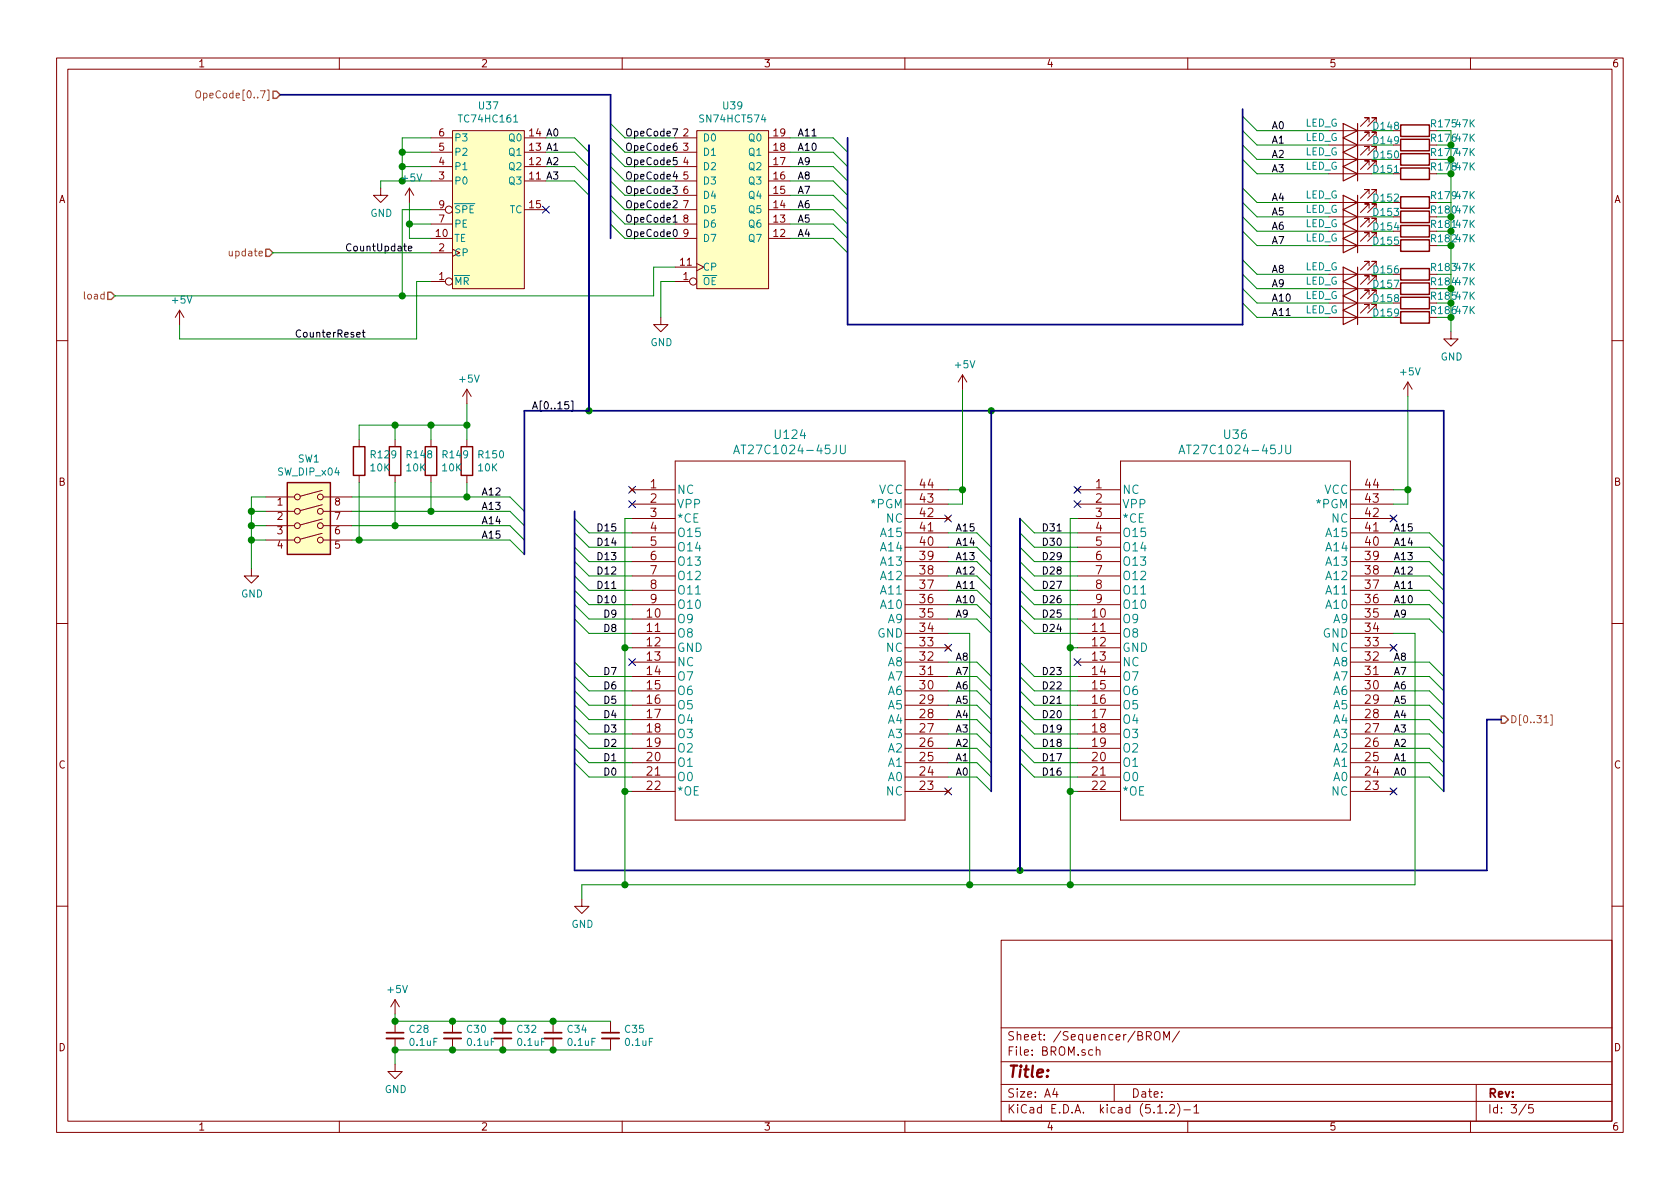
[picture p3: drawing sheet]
<svg xmlns="http://www.w3.org/2000/svg" width="297mm" height="210mm" viewBox="0 0 297 210" stroke-linecap="round" stroke-linejoin="round" font-family="sans-serif">
<g fill="none" stroke="#840000" stroke-width=".18">
<path d="M10 10.3h277v189.9h-277zM12 12.2h273v186.1h-273zM60 10.3v1.9M110 10.3v1.9M160 10.3v1.9M210 10.3v1.9M260 10.3v1.9M67.3 33.3v1.2h1.3l-1.3 1.3-1.3-1.3h1.3M72.4 33.3l-.8 1.2M72.4 33.3v2.5M72.4 33.3l.8 1.2M76.2 32h3.8"/>
<path d="M76.2 29.5h3.8M76.2 26.9h3.8M76.2 24.4h3.8M76.2 37.1h2.5M76.2 39.6h3.8M80 23.1h12.7v27.9h-12.7zM92.7 32h3.8M92.7 29.5h3.8M92.7 26.9h3.8M92.7 24.4h3.8M92.7 37.1h3.8M119.4 32h3.8"/>
<path d="M119.4 29.5h3.8M119.4 26.9h3.8M119.4 24.4h3.8M119.4 37.1h3.8M119.4 39.6h3.8M119.4 34.5h3.8M123.2 23.1h12.7v27.9h-12.7zM135.9 32h3.8M135.9 29.5h3.8M135.9 26.9h3.8M135.9 24.4h3.8M135.9 37.1h3.8"/>
<path d="M135.9 39.6h3.8M135.9 34.5h3.8M234.9 28.2h7.7M234.9 25.6h7.7M234.9 23.1h7.7M234.9 30.7h7.7M234.9 38.3h7.7M234.9 35.8h7.7M242.1 26.7v-.8h-.8h.8l-1.6 1.5M242.1 24.1v-.7h-.8h.8l-1.6 1.5M242.1 21.6v-.8h-.8h.8l-1.6 1.5M242.1 29.2v-.8h-.8h.8l-1.6 1.6"/>
<path d="M242.1 39.4v-.8h-.8h.8l-1.6 1.5M242.1 36.8v-.7h-.8h.8l-1.6 1.5M242.1 34.3v-.8h-.8h.8l-1.6 1.5M243.3 26.7v-.8h-.7h.7l-1.5 1.5M243.3 24.1v-.7h-.7h.7l-1.5 1.5M243.3 21.6v-.8h-.7h.7l-1.5 1.5M243.3 29.2v-.8h-.7h.7l-1.5 1.6M243.3 39.4v-.8h-.7h.7l-1.5 1.5M243.3 36.8v-.7h-.7h.7l-1.5 1.5M243.3 34.3v-.8h-.7h.7l-1.5 1.5M246.4 30.7h1.2M31.7 54.9l-.7 1.2"/>
<path d="M31.7 54.9v2.5M31.7 54.9l.8 1.2M76.2 49.8h2.5M76.2 42.2h3.8M76.2 44.7h3.8M116.8 56.1v1.3h1.3l-1.3 1.3-1.2-1.3h1.2M119.4 49.8h2.5M119.4 42.2h3.8M119.4 47.2h3.8M123.2 46.6l1.3 .6-1.3 .7M135.9 42.2h3.8M234.9 40.9h7.7"/>
<path d="M234.9 43.4h7.7M234.9 53.6h7.7M234.9 51h7.7M234.9 48.5h7.7M234.9 56.1h7.7M242.1 41.9v-.8h-.8h.8l-1.6 1.6M242.1 52.1v-.8h-.8h.8l-1.6 1.5M242.1 49.5v-.7h-.8h.8l-1.6 1.5M242.1 47v-.8h-.8h.8l-1.6 1.5M242.1 54.6v-.8h-.8h.8l-1.6 1.6M243.3 41.9v-.8h-.7h.7l-1.5 1.6M243.3 52.1v-.8h-.7h.7l-1.5 1.5"/>
<path d="M243.3 49.5v-.7h-.7h.7l-1.5 1.5M243.3 47v-.8h-.7h.7l-1.5 1.5M243.3 54.6v-.8h-.7h.7l-1.5 1.6M256.5 58.7v1.2h1.3l-1.3 1.3-1.2-1.3h1.2M10 60.2h2M63.5 77.7v1.3M69.8 77.7v1.3M76.2 77.7v1.3M82.5 68.8v2.6M82.5 77.7v1.3M82.5 68.8l-.7 1.3M82.5 68.8l.8 1.3"/>
<path d="M170.2 66.3l-.8 1.3M170.2 66.3v2.5M170.2 66.3l.7 1.3M248.9 67.6l-.7 1.2M248.9 67.6v2.5M248.9 67.6l.8 1.2M285 60.2h2M47 87.9h5.1M47 90.4h5.1M47 93h5.1M47 95.5h5.1M57 94.3l-3.9 1"/>
<path d="M57 91.8l-3.9 1M57 89.2l-3.9 1.1M57 86.7l-3.9 1.1M57.1 87.9h5.1M57.1 90.4h5.1M57.1 93h5.1M57.1 95.5h5.1M63.5 84.1v1.2M69.8 84.1v1.2M76.2 84.1v1.2M82.5 84.1v1.2M111.4 86.2l.7 .8"/>
<path d="M111.8 86.6h7.6M111.8 89.1h7.6M111.8 91.7h7.6M111.8 99.3h7.6M111.8 94.2h7.6M111.8 96.8h7.6M112.1 86.2l-.7 .8M119.4 81.5h40.6v63.5h-40.6zM160 86.6h7.6M160 89.1h7.6M160 91.7h7.6M160 99.3h7.6"/>
<path d="M160 94.2h7.6M160 96.8h7.6M167.3 91.3l.7 .8M168 91.3l-.7 .8M190.1 86.2l.8 .8M190.5 86.6h7.6M190.5 89.1h7.6M190.5 91.7h7.6M190.5 99.3h7.6M190.5 94.2h7.6M190.5 96.8h7.6M190.9 86.2l-.8 .8"/>
<path d="M198.1 81.5h40.7v63.5h-40.7zM238.8 86.6h7.6M238.8 89.1h7.6M238.8 91.7h7.6M238.8 99.3h7.6M238.8 94.2h7.6M238.8 96.8h7.6M246 91.3l.8 .8M246.8 91.3l-.8 .8M10 110.3h2M44.4 100.6v1.2h1.3l-1.3 1.3-1.2-1.3h1.2M111.8 109.5h7.6"/>
<path d="M111.8 112h7.6M111.8 114.5h7.6M111.8 117.1h7.6M111.8 119.6h7.6M111.8 106.9h7.6M111.8 104.4h7.6M111.8 101.8h7.6M160 109.5h7.6M160 112h7.6M160 114.5h7.6M160 117.1h7.6M160 119.6h7.6"/>
<path d="M160 106.9h7.6M160 104.4h7.6M160 101.8h7.6M167.3 114.2l.7 .7M168 114.2l-.7 .7M190.5 109.5h7.6M190.5 112h7.6M190.5 114.5h7.6M190.5 117.1h7.6M190.5 119.6h7.6M190.5 106.9h7.6M190.5 104.4h7.6"/>
<path d="M190.5 101.8h7.6M238.8 109.5h7.6M238.8 112h7.6M238.8 114.5h7.6M238.8 117.1h7.6M238.8 119.6h7.6M238.8 106.9h7.6M238.8 104.4h7.6M238.8 101.8h7.6M246 114.2l.8 .7M246.8 114.2l-.8 .7M285 110.3h2"/>
<path d="M111.8 122.2h7.6M111.8 124.7h7.6M111.8 127.2h7.6M111.8 129.8h7.6M111.8 132.3h7.6M111.8 134.9h7.6M111.8 137.4h7.6M111.8 139.9h7.6M160 122.2h7.6M160 124.7h7.6M160 127.2h7.6M160 129.8h7.6"/>
<path d="M160 132.3h7.6M160 134.9h7.6M160 137.4h7.6M160 139.9h7.6M167.3 139.6l.7 .7M168 139.6l-.7 .7M190.5 122.2h7.6M190.5 124.7h7.6M190.5 127.2h7.6M190.5 129.8h7.6M190.5 132.3h7.6M190.5 134.9h7.6"/>
<path d="M190.5 137.4h7.6M190.5 139.9h7.6M238.8 122.2h7.6M238.8 124.7h7.6M238.8 127.2h7.6M238.8 129.8h7.6M238.8 132.3h7.6M238.8 134.9h7.6M238.8 137.4h7.6M238.8 139.9h7.6M246 139.6l.8 .7M246.8 139.6l-.8 .7"/>
<path d="M102.9 159v1.3h1.2l-1.2 1.2-1.3-1.2h1.3M10 160.2h2M69.8 176.8l-.7 1.2M69.8 176.8v2.5M69.8 176.8l.8 1.2M177 166.3h108v32h-108zM285 160.2h2M60 198.3v1.9M69.8 188.2v1.3h1.3l-1.3 1.2-1.2-1.2h1.2M69.8 180.6v2M69.8 183.6v2.1M80 180.6v2"/>
<path d="M80 183.6v2.1M88.9 180.6v2M88.9 183.6v2.1M97.8 180.6v2M97.8 183.6v2.1M107.9 180.6v2M107.9 183.6v2.1M110 198.3v1.9M160 198.3v1.9M177 194.8h108M177 191.8h108M177 187.8h108"/>
<path d="M177 181.8h108M186.5 192.5l-.4 1h1M186.8 193v1M193.8 185.7h.1a.37 .37 0 0 1 .6 .1v.8M193.8 185.1v1.5M197 191.8v3M202.7 183.2l.7-.1 .2-.2-.1-.3-.2-.2h-.6v1.5M203 183.2l.6 .7M204.3 182.5a.5 .5 0 0 1 .5 0 .5 .5 0 0 1 .3 .4v.5a.5 .5 0 0 1-.5 .5 .5 .5 0 0 1-.5-.5v-.5zM204.7 196.8h.8M205.8 183.9v-1.5l.4 1.1 .6-1.1v1.5M206.2 196.7v.1"/>
<path d="M206.8 195.5l.2-.2h.4l.2 .2 .1 .3-.1 .2-.8 .8h.9M208.2 195.1a1.71 1.71 0 0 1 0 2.3M208.5 182.3l-1.2 2M209.3 196.3h1.2M210 198.3v1.9M211.1 195.8l.4-.5v1.5M211.1 196.8h.9M260 198.3v1.9M261 191.8v6.5M269.8 195.2l-1.2 2M271 195.3h-.7v.7l.2-.1 .5 .1 .1 .2-.1 .5-.2 .1-.5-.1"/>
<circle cx="79.4" cy="37.1" r=".63"/>
<circle cx="79.4" cy="49.8" r=".63"/>
<circle cx="122.6" cy="49.8" r=".63"/>
<circle cx="52.6" cy="95.5" r=".51"/>
<circle cx="52.6" cy="90.4" r=".51"/>
<circle cx="52.6" cy="87.9" r=".51"/>
<circle cx="52.6" cy="93" r=".51"/>
<circle cx="56.6" cy="95.5" r=".51"/>
<circle cx="56.6" cy="87.9" r=".51"/>
<circle cx="56.6" cy="90.4" r=".51"/>
<circle cx="56.6" cy="93" r=".51"/>
</g>
<path d="M34.7 16.2a.45 .45 0 0 1 .7 0 .88 .88 0 0 1-.2 1.1h-.4a1.07 1.07 0 0 1-.1-1.1zM273 127.8h.7M274.1 126.4h.3v1.8h-.3" fill="none" stroke="#848400" stroke-width=".18"/>
<path d="M48.3 16.1h.6l.6 .7-.6 .6h-.6zM19 51.7h.7l.6 .6-.6 .7h-.7zM47 44.1h.6l.7 .6-.7 .6h-.6zM265.4 126.6h.7l.6 .6-.6 .7h-.7z" fill="none" stroke="#848400" stroke-width=".25"/>
<g fill="none" stroke="#000" stroke-width=".18">
<path d="M118.9 32.9h.8l-.4 .5 .4 .1-.1 .7h-.4l-.3-.1M118.9 22.8h.9l-.5 1.2M119 38.4l.4-.4v1.3M119 35.6l.5-.1 .2 .3v.2l-.8 .7h.8M119 39.3h.7M119.3 30.3l-.3 .9h.8M119.6 25.3l-.3 .1a.87 .87 0 0 0 0 1.2l.4-.1v-.6l-.4-.1-.3 .3M119.6 30.8v.9M119.7 27.9h-.6l-.1 .6 .2-.2 .4 .1 .1 .6-.2 .1-.5-.1M63.1 59.2l.6-.1-.1-.3h-.3l-.2 .1v.7h.5M64.1 58.8h.4M64.2 58.3v1.1l.3 .2"/>
<path d="M72.2 43.9l.6-.1-.1-.2-.3-.1-.2 .2 .1 .6h.4M119.2 40.7l.1-.1a.69 .69 0 0 1 .5 .6 .69 .69 0 0 1-.5 .6l-.2-.2-.1-.3zM101 70.9h.3v1.8h-.3"/>
</g>
<g fill="none" stroke="#008400" stroke-width=".18">
<path d="M71.1 26.9h5.1M71.1 29.5h5.1M72.4 35.8v6.4h3.8M72.4 39.6h3.8M76.2 24.4h-5.1v7.6M76.2 32h-8.9v1.3M76.2 37.1h-5.1v15.2M96.5 24.4h5.1l2.5 2.5M96.5 26.9h5.1l2.5 2.6M96.5 29.5h5.1l2.5 2.5M96.5 32h5.1l2.5 2.5M107.9 21.8l2.6 2.6h8.9"/>
<path d="M107.9 24.4l2.6 2.5h8.9M107.9 26.9l2.6 2.6h8.9M107.9 29.5l2.6 2.5h8.9M107.9 39.6l2.6 2.6h8.9M107.9 37.1l2.6 2.5h8.9M107.9 34.5l2.6 2.6h8.9M107.9 32l2.6 2.5h8.9M139.7 24.4h7.6l2.6 2.5M139.7 26.9h7.6l2.6 2.6M139.7 29.5h7.6l2.6 2.5M139.7 32h7.6l2.6 2.5M139.7 39.6h7.6l2.6 2.6"/>
<path d="M139.7 37.1h7.6l2.6 2.5M139.7 34.5h7.6l2.6 2.6M219.7 25.6l2.5 2.6h12.7M219.7 23.1l2.5 2.5h12.7M219.7 20.6l2.5 2.5h12.7M219.7 28.2l2.5 2.5h12.7M219.7 33.3l2.5 2.5h12.7M219.7 35.8l2.5 2.5h12.7M219.7 38.3l2.5 2.6h12.7M242.6 28.2h3.8M242.6 25.6h3.8M242.6 23.1h3.8"/>
<path d="M242.6 38.3h3.8M242.6 35.8h3.8M242.6 30.7h3.8M256.5 23.1v35.6M48.3 44.7h27.9M76.2 49.8h-2.5v10.1h-42v-2.5M119.4 49.8h-2.6v6.3M119.4 47.2h-3.8v5.1h-95.3M139.7 42.2h7.6l2.6 2.5M219.7 40.9l2.5 2.5h12.7M219.7 46l2.5 2.5h12.7M219.7 48.5l2.5 2.5h12.7"/>
<path d="M219.7 51l2.5 2.6h12.7M219.7 53.6l2.5 2.5h12.7M242.6 56.1h3.8M242.6 53.6h3.8M242.6 51h3.8M242.6 48.5h3.8M242.6 43.4h3.8M242.6 40.9h3.8M69.8 75.2v2.5M76.2 75.2v2.5M82.5 71.4v6.3M82.5 75.2h-19v2.5"/>
<path d="M170.2 68.8v20.3h-2.6M248.9 70.1v19h-2.5M44.4 90.4h2.6M44.4 93h2.6M44.4 95.5h2.6M47 87.9h-2.6v12.7M62.2 93h28l2.5 2.5M62.2 87.9h28l2.5 2.5M62.2 90.4h28l2.5 2.6M62.2 95.5h28l2.5 2.5M63.5 85.3v10.2M69.8 85.3v7.7"/>
<path d="M76.2 85.3v5.1M82.5 85.3v2.6M101.6 91.7l2.5 2.5h7.7M101.6 94.2l2.5 2.6h7.7M101.6 96.8l2.5 2.5h7.7M101.6 99.3l2.5 2.5h7.7M111.8 91.7h-1.3v64.8M167.6 96.8h5.1l2.6 2.5M167.6 99.3h5.1l2.6 2.5M167.6 86.6h2.6M167.6 94.2h5.1l2.6 2.6M180.3 91.7l2.6 2.5h7.6"/>
<path d="M180.3 94.2l2.6 2.6h7.6M180.3 96.8l2.6 2.5h7.6M180.3 99.3l2.6 2.5h7.6M190.5 91.7h-1.3v64.8M246.4 94.2h6.3l2.6 2.6M246.4 96.8h6.3l2.6 2.5M246.4 99.3h6.3l2.6 2.5M246.4 86.6h2.5M101.6 101.8l2.5 2.6h7.7M101.6 104.4l2.5 2.5h7.7M101.6 106.9l2.5 2.6h7.7M101.6 109.5l2.5 2.5h7.7"/>
<path d="M101.6 117.1l2.5 2.5h7.7M101.6 119.6l2.5 2.6h7.7M110.5 114.5h1.3M167.6 109.5h5.1l2.6 2.5M167.6 117.1h5.1l2.6 2.5M167.6 101.8h5.1l2.6 2.6M167.6 104.4h5.1l2.6 2.5M167.6 106.9h5.1l2.6 2.6M167.6 119.6h5.1l2.6 2.6M167.6 112h3.8v44.5M180.3 101.8l2.6 2.6h7.6M180.3 104.4l2.6 2.5h7.6"/>
<path d="M180.3 106.9l2.6 2.6h7.6M180.3 117.1l2.6 2.5h7.6M180.3 119.6l2.6 2.6h7.6M180.3 109.5l2.6 2.5h7.6M189.2 114.5h1.3M246.4 101.8h6.3l2.6 2.6M246.4 104.4h6.3l2.6 2.5M246.4 106.9h6.3l2.6 2.6M246.4 109.5h6.3l2.6 2.5M246.4 117.1h6.3l2.6 2.5M246.4 119.6h6.3l2.6 2.6M246.4 112h3.8v44.5h-147.3v2.5"/>
<path d="M101.6 122.2l2.5 2.5h7.7M101.6 124.7l2.5 2.5h7.7M101.6 127.2l2.5 2.6h7.7M101.6 129.8l2.5 2.5h7.7M101.6 132.3l2.5 2.6h7.7M101.6 134.9l2.5 2.5h7.7M110.5 139.9h1.3M167.6 122.2h5.1l2.6 2.5M167.6 124.7h5.1l2.6 2.5M167.6 127.2h5.1l2.6 2.6M167.6 129.8h5.1l2.6 2.5M167.6 132.3h5.1l2.6 2.6"/>
<path d="M167.6 134.9h5.1l2.6 2.5M167.6 137.4h5.1l2.6 2.5M180.3 122.2l2.6 2.5h7.6M180.3 124.7l2.6 2.5h7.6M180.3 127.2l2.6 2.6h7.6M180.3 129.8l2.6 2.5h7.6M180.3 132.3l2.6 2.6h7.6M180.3 134.9l2.6 2.5h7.6M189.2 139.9h1.3M246.4 122.2h6.3l2.6 2.5M246.4 124.7h6.3l2.6 2.5M246.4 127.2h6.3l2.6 2.6"/>
<path d="M246.4 129.8h6.3l2.6 2.5M246.4 132.3h6.3l2.6 2.6M246.4 134.9h6.3l2.6 2.5M246.4 137.4h6.3l2.6 2.5M69.8 179.3v1.3h38.1M107.9 185.7h-38.1v2.5"/>
</g>
<g fill="#008400" stroke="#008400" stroke-width=".25">
<circle cx="71.1" cy="26.9" r=".51"/>
<circle cx="71.1" cy="29.5" r=".51"/>
<circle cx="69.9" cy="180.6" r=".51"/>
<circle cx="80" cy="180.6" r=".51"/>
<circle cx="88.9" cy="180.6" r=".51"/>
<circle cx="97.8" cy="180.6" r=".51"/>
<circle cx="69.9" cy="185.7" r=".51"/>
<circle cx="80" cy="185.7" r=".51"/>
<circle cx="88.9" cy="185.7" r=".51"/>
<circle cx="97.8" cy="185.7" r=".51"/>
<circle cx="71.1" cy="32" r=".51"/>
<circle cx="72.4" cy="39.6" r=".51"/>
<circle cx="256.5" cy="25.6" r=".51"/>
<circle cx="256.5" cy="28.2" r=".51"/>
<circle cx="256.5" cy="30.7" r=".51"/>
<circle cx="256.5" cy="38.3" r=".51"/>
<circle cx="256.5" cy="40.9" r=".51"/>
<circle cx="256.5" cy="43.4" r=".51"/>
<circle cx="256.5" cy="51" r=".51"/>
<circle cx="256.5" cy="53.6" r=".51"/>
<circle cx="256.5" cy="56.1" r=".51"/>
<circle cx="104.1" cy="72.6" r=".51"/>
<circle cx="180.3" cy="153.9" r=".51"/>
<circle cx="170.2" cy="86.6" r=".51"/>
<circle cx="248.9" cy="86.6" r=".51"/>
<circle cx="175.3" cy="72.6" r=".51"/>
<circle cx="189.2" cy="114.5" r=".51"/>
<circle cx="189.2" cy="139.9" r=".51"/>
<circle cx="110.5" cy="156.5" r=".51"/>
<circle cx="110.5" cy="139.9" r=".51"/>
<circle cx="110.5" cy="114.5" r=".51"/>
<circle cx="82.6" cy="87.9" r=".51"/>
<circle cx="76.2" cy="90.4" r=".51"/>
<circle cx="69.9" cy="93" r=".51"/>
<circle cx="63.5" cy="95.5" r=".51"/>
<circle cx="44.5" cy="90.4" r=".51"/>
<circle cx="44.5" cy="93" r=".51"/>
<circle cx="44.5" cy="95.5" r=".51"/>
<circle cx="69.9" cy="75.2" r=".51"/>
<circle cx="76.2" cy="75.2" r=".51"/>
<circle cx="82.6" cy="75.2" r=".51"/>
<circle cx="189.2" cy="156.5" r=".51"/>
<circle cx="171.5" cy="156.5" r=".51"/>
<circle cx="71.1" cy="52.3" r=".51"/>
</g>
<path d="M68.3 183.6h3.1M78.5 183.6h3M87.4 183.6h3M96.3 183.6h3M106.4 183.6h3.1" fill="none" stroke="#840000" stroke-width=".33"/>
<path d="M68.3 182.6h3.1M78.5 182.6h3M87.4 182.6h3M96.3 182.6h3M106.4 182.6h3.1" fill="none" stroke="#840000" stroke-width=".3"/>
<path d="M49.5 16.8h58.4v25.4M219.7 19.3v38.1h-69.8v-33M104.1 25.6v47M175.3 72.6v67.3M92.7 98v-25.4h162.6v67.3M101.6 90.4v63.5h161.3v-26.7h2.5M180.3 91.7v62.2" fill="none" stroke="#000084" stroke-width=".3"/>
<g fill="#ffffc2" stroke="#ffffc2" stroke-width=".18">
<path d="M80 23.1h12.7v27.9h-12.7z"/>
<path d="M50.8 85.3h7.6v12.7h-7.6z"/>
<path d="M123.2 23.1h12.7v27.9h-12.7z"/>
</g>
<g fill="none" stroke="#840000" stroke-width=".2">
<path d="M237.5 26.9l2.5 1.3-2.5 1.3zM237.5 24.4l2.5 1.2-2.5 1.3zM237.5 21.8l2.5 1.3-2.5 1.3zM237.5 29.5l2.5 1.2-2.5 1.3zM237.5 39.6l2.5 1.3-2.5 1.3zM237.5 37.1l2.5 1.2-2.5 1.3zM237.5 34.5l2.5 1.3-2.5 1.3zM240 21.8v10.2M240 34.5v10.2M237.5 42.2l2.5 1.2-2.5 1.3zM237.5 52.3l2.5 1.3-2.5 1.3zM237.5 49.8l2.5 1.2-2.5 1.3z"/>
<path d="M237.5 47.2l2.5 1.3-2.5 1.3zM237.5 54.9l2.5 1.2-2.5 1.3zM240 47.2v10.2"/>
</g>
<g fill="none" stroke="#840000" stroke-width=".25">
<path d="M247.6 29.7h5.1v2h-5.1zM247.6 27.2h5.1v2h-5.1zM247.6 24.6h5.1v2.1h-5.1zM247.6 22.1h5.1v2h-5.1zM247.6 39.9h5.1v2h-5.1zM247.6 37.3h5.1v2.1h-5.1zM247.6 34.8h5.1v2h-5.1zM247.6 42.4h5.1v2h-5.1zM247.6 55.1h5.1v2h-5.1zM247.6 52.6h5.1v2h-5.1zM247.6 50h5.1v2.1h-5.1zM247.6 47.5h5.1v2h-5.1z"/>
<path d="M62.5 79h2v5.1h-2zM68.8 79h2.1v5.1h-2.1zM75.2 79h2v5.1h-2zM81.5 79h2.1v5.1h-2.1zM50.8 85.3h7.6v12.7h-7.6z"/>
</g>
<path d="M129.8 79.8h.8M148.6 78.7v1.4a.48 .48 0 0 0 .8 0l.1-1.4M208.6 79.8h.7M227.3 78.7l.1 1.4a.48 .48 0 0 0 .7 0l.1-1.4M129.7 80.2l.5-1.5 .5 1.5M208.5 80.2l.5-1.5 .5 1.5" fill="none" stroke="#008484" stroke-width=".18"/>
<g fill="none" stroke="#000084" stroke-width=".18">
<path d="M95.9 36.5l1.2 1.2M97.1 36.5l-1.2 1.2M111.2 86l1.2 1.2M111.2 88.5l1.2 1.3M112.4 86l-1.2 1.2M112.4 88.5l-1.2 1.3M167 91.1l1.2 1.2M168.2 91.1l-1.2 1.2M189.9 86l1.2 1.2M189.9 88.5l1.2 1.3M191.1 86l-1.2 1.2M191.1 88.5l-1.2 1.3"/>
<path d="M245.8 91.1l1.2 1.2M247 91.1l-1.2 1.2M111.2 116.5l1.2 1.2M112.4 116.5l-1.2 1.2M167 113.9l1.2 1.3M168.2 113.9l-1.2 1.3M189.9 116.5l1.2 1.2M191.1 116.5l-1.2 1.2M245.8 113.9l1.2 1.3M247 113.9l-1.2 1.3M167 139.3l1.2 1.3M168.2 139.3l-1.2 1.3"/>
<path d="M245.8 139.3l1.2 1.3M247 139.3l-1.2 1.3"/>
</g>
<text font-size="2.8" fill="#840000" x="178" y="190.5">Title:</text>
<g font-size="2.1" fill="#008484">
<text x="137.2" y="77.6">U124</text>
<text x="216.5" y="77.6">U36</text>
<text x="131.1" y="80.3">AT27C1024-45JU</text>
<text x="209.8" y="80.3">AT27C1024-45JU</text>
<text x="119.6" y="87.3">NC</text>
<text x="119.6" y="89.9">VPP</text>
<text x="154.2" y="89.9">*PGM</text>
<text x="155.4" y="87.3">VCC</text>
<text x="198.4" y="87.3">NC</text>
<text x="198.4" y="89.9">VPP</text>
<text x="232.9" y="89.9">*PGM</text>
<text x="234.1" y="87.3">VCC</text>
<text x="119.6" y="92.4">*CE</text>
<text x="119.6" y="95">O15</text>
<text x="155.9" y="95">A15</text>
<text x="156.7" y="92.4">NC</text>
<text x="198.4" y="92.4">*CE</text>
<text x="198.4" y="95">O15</text>
<text x="234.7" y="95">A15</text>
<text x="235.5" y="92.4">NC</text>
<text x="119.6" y="97.5">O14</text>
<text x="119.6" y="100">O13</text>
<text x="155.9" y="100">A13</text>
<text x="155.9" y="97.5">A14</text>
<text x="198.4" y="97.5">O14</text>
<text x="198.4" y="100">O13</text>
<text x="234.7" y="100">A13</text>
<text x="234.7" y="97.5">A14</text>
<text x="119.6" y="102.6">O12</text>
<text x="119.6" y="105.1">O11</text>
<text x="119.6" y="107.7">O10</text>
<text x="155.9" y="107.7">A10</text>
<text x="155.9" y="105.1">A11</text>
<text x="155.9" y="102.6">A12</text>
<text x="198.4" y="102.6">O12</text>
<text x="198.4" y="105.1">O11</text>
<text x="198.4" y="107.7">O10</text>
<text x="234.7" y="107.7">A10</text>
<text x="234.7" y="105.1">A11</text>
<text x="234.7" y="102.6">A12</text>
<text x="119.6" y="110.2">O9</text>
<text x="119.6" y="112.7">O8</text>
<text x="155.1" y="112.7">GND</text>
<text x="157.1" y="110.2">A9</text>
<text x="198.4" y="110.2">O9</text>
<text x="198.4" y="112.7">O8</text>
<text x="233.9" y="112.7">GND</text>
<text x="235.8" y="110.2">A9</text>
<text x="119.6" y="115.3">GND</text>
<text x="119.6" y="117.8">NC</text>
<text x="156.7" y="115.3">NC</text>
<text x="157.1" y="117.8">A8</text>
<text x="198.4" y="115.3">GND</text>
<text x="198.4" y="117.8">NC</text>
<text x="235.5" y="115.3">NC</text>
<text x="235.8" y="117.8">A8</text>
<text x="119.6" y="120.4">O7</text>
<text x="119.6" y="122.9">O6</text>
<text x="119.6" y="125.4">O5</text>
<text x="157.1" y="125.4">A5</text>
<text x="157.1" y="122.9">A6</text>
<text x="157.1" y="120.4">A7</text>
<text x="198.4" y="120.4">O7</text>
<text x="198.4" y="122.9">O6</text>
<text x="198.4" y="125.4">O5</text>
<text x="235.8" y="125.4">A5</text>
<text x="235.8" y="122.9">A6</text>
<text x="235.8" y="120.4">A7</text>
<text x="119.6" y="128">O4</text>
<text x="119.6" y="130.5">O3</text>
<text x="157.1" y="130.5">A3</text>
<text x="157.1" y="128">A4</text>
<text x="198.4" y="128">O4</text>
<text x="198.4" y="130.5">O3</text>
<text x="235.8" y="130.5">A3</text>
<text x="235.8" y="128">A4</text>
<text x="119.6" y="133.1">O2</text>
<text x="119.6" y="135.6">O1</text>
<text x="157.1" y="135.6">A1</text>
<text x="157.1" y="133.1">A2</text>
<text x="198.4" y="133.1">O2</text>
<text x="198.4" y="135.6">O1</text>
<text x="235.8" y="135.6">A1</text>
<text x="235.8" y="133.1">A2</text>
<text x="119.6" y="138.1">O0</text>
<text x="119.6" y="140.7">*OE</text>
<text x="156.7" y="140.7">NC</text>
<text x="157.1" y="138.1">A0</text>
<text x="198.4" y="138.1">O0</text>
<text x="198.4" y="140.7">*OE</text>
<text x="235.5" y="140.7">NC</text>
<text x="235.8" y="138.1">A0</text>
</g>
<g font-size="2.1" fill="#840000">
<text x="115" y="86.4">1</text>
<text x="115" y="88.9">2</text>
<text x="162.7" y="88.9">43</text>
<text x="162.7" y="86.4">44</text>
<text x="193.7" y="86.4">1</text>
<text x="193.7" y="88.9">2</text>
<text x="241.4" y="88.9">43</text>
<text x="241.4" y="86.4">44</text>
<text x="115" y="91.4">3</text>
<text x="115" y="94">4</text>
<text x="162.7" y="94">41</text>
<text x="162.7" y="91.4">42</text>
<text x="193.7" y="91.4">3</text>
<text x="193.7" y="94">4</text>
<text x="241.4" y="94">41</text>
<text x="241.4" y="91.4">42</text>
<text x="115" y="96.5">5</text>
<text x="115" y="99.1">6</text>
<text x="115" y="101.6">7</text>
<text x="162.7" y="101.6">38</text>
<text x="162.7" y="99.1">39</text>
<text x="162.7" y="96.5">40</text>
<text x="193.7" y="96.5">5</text>
<text x="193.7" y="99.1">6</text>
<text x="193.7" y="101.6">7</text>
<text x="241.4" y="101.6">38</text>
<text x="241.4" y="99.1">39</text>
<text x="241.4" y="96.5">40</text>
<text x="115" y="104.1">8</text>
<text x="115" y="106.7">9</text>
<text x="162.7" y="106.7">36</text>
<text x="162.7" y="104.1">37</text>
<text x="193.7" y="104.1">8</text>
<text x="193.7" y="106.7">9</text>
<text x="241.4" y="106.7">36</text>
<text x="241.4" y="104.1">37</text>
<text x="114.4" y="109.2">10</text>
<text x="114.4" y="111.8">11</text>
<text x="162.7" y="111.8">34</text>
<text x="162.7" y="109.2">35</text>
<text x="193.2" y="109.2">10</text>
<text x="193.2" y="111.8">11</text>
<text x="241.4" y="111.8">34</text>
<text x="241.4" y="109.2">35</text>
<text x="114.4" y="114.3">12</text>
<text x="114.4" y="116.8">13</text>
<text x="114.4" y="119.4">14</text>
<text x="162.7" y="119.4">31</text>
<text x="162.7" y="116.8">32</text>
<text x="162.7" y="114.3">33</text>
<text x="193.2" y="114.3">12</text>
<text x="193.2" y="116.8">13</text>
<text x="193.2" y="119.4">14</text>
<text x="241.4" y="119.4">31</text>
<text x="241.4" y="116.8">32</text>
<text x="241.4" y="114.3">33</text>
<text x="114.4" y="121.9">15</text>
<text x="114.4" y="124.5">16</text>
<text x="162.7" y="124.5">29</text>
<text x="162.7" y="121.9">30</text>
<text x="193.2" y="121.9">15</text>
<text x="193.2" y="124.5">16</text>
<text x="241.4" y="124.5">29</text>
<text x="241.4" y="121.9">30</text>
<text x="114.4" y="127">17</text>
<text x="114.4" y="129.5">18</text>
<text x="162.7" y="129.5">27</text>
<text x="162.7" y="127">28</text>
<text x="193.2" y="127">17</text>
<text x="193.2" y="129.5">18</text>
<text x="241.4" y="129.5">27</text>
<text x="241.4" y="127">28</text>
<text x="114.4" y="132.1">19</text>
<text x="114.4" y="134.6">20</text>
<text x="114.4" y="137.2">21</text>
<text x="162.7" y="137.2">24</text>
<text x="162.7" y="134.6">25</text>
<text x="162.7" y="132.1">26</text>
<text x="193.2" y="132.1">19</text>
<text x="193.2" y="134.6">20</text>
<text x="193.2" y="137.2">21</text>
<text x="241.4" y="137.2">24</text>
<text x="241.4" y="134.6">25</text>
<text x="241.4" y="132.1">26</text>
<text x="114.4" y="139.7">22</text>
<text x="162.7" y="139.7">23</text>
<text x="193.2" y="139.7">22</text>
<text x="241.4" y="139.7">23</text>
<text x="178" y="184">Sheet: /Sequencer/BROM/</text>
<text x="178" y="186.7">File: BROM.sch</text>
<text x="178" y="196.9">KiCad E.D.A. kicad (5.1.2)-1</text>
<text x="178" y="194.1">Size: A4</text>
<text x="200" y="194.1">Date:</text>
<text x="263" y="194.1">Rev:</text>
<text x="263" y="196.9">Id: 3/5</text>
</g>
<g font-size="1.8" fill="#840000">
<text x="35" y="11.9">1</text>
<text x="85" y="11.9">2</text>
<text x="135" y="11.9">3</text>
<text x="185" y="11.9">4</text>
<text x="235" y="11.9">5</text>
<text x="285" y="11.9">6</text>
<text x="243" y="23">D148</text>
<text x="77.6" y="29.2">4</text>
<text x="77.6" y="26.7">5</text>
<text x="77.6" y="24.1">6</text>
<text x="93.6" y="29.2">12 A2</text>
<text x="93.6" y="26.7">13 A1</text>
<text x="93.6" y="24.1">14 A0</text>
<text x="120.8" y="24.1">2</text>
<text x="120.8" y="26.7">3</text>
<text x="120.8" y="29.2">4</text>
<text x="136.8" y="29.2">17</text>
<text x="136.8" y="26.7">18</text>
<text x="136.8" y="24.1">19</text>
<text x="243" y="28">D150</text>
<text x="243" y="25.5">D149</text>
<text x="10.4" y="35.9">A</text>
<text x="77.6" y="31.7">3</text>
<text x="93.6" y="31.7">11 A3</text>
<text x="120.8" y="31.7">5</text>
<text x="120.8" y="34.3">6</text>
<text x="136.8" y="34.3">15</text>
<text x="136.8" y="31.7">16</text>
<text x="243" y="35.7">D152</text>
<text x="285.4" y="35.9">A</text>
<text x="77.1" y="41.9">10</text>
<text x="77.6" y="39.4">7</text>
<text x="77.6" y="36.8">9</text>
<text x="93.6" y="36.8">15</text>
<text x="120.8" y="36.8">7</text>
<text x="120.8" y="39.4">8</text>
<text x="120.8" y="41.9">9</text>
<text x="136.8" y="41.9">12</text>
<text x="136.8" y="39.4">13</text>
<text x="136.8" y="36.8">14</text>
<text x="243" y="40.7">D154</text>
<text x="243" y="38.2">D153</text>
<text x="77.6" y="44.4">2</text>
<text x="120.3" y="47">11</text>
<text x="243" y="43.3">D155</text>
<text x="77.6" y="49.5">1</text>
<text x="120.8" y="49.5">1</text>
<text x="243" y="53.4">D158</text>
<text x="243" y="50.9">D157</text>
<text x="243" y="48.4">D156</text>
<text x="243" y="56">D159</text>
<text x="10.4" y="85.9">B</text>
<text x="49" y="89.4">1</text>
<text x="59.2" y="89.4">8</text>
<text x="285.4" y="85.9">B</text>
<text x="49" y="91.9">2</text>
<text x="49" y="94.5">3</text>
<text x="59.2" y="94.5">6</text>
<text x="59.2" y="91.9">7</text>
<text x="49" y="97">4</text>
<text x="59.2" y="97">5</text>
<text x="10.4" y="135.9">C</text>
<text x="285.4" y="135.9">C</text>
<text x="10.4" y="185.9">D</text>
<text x="285.4" y="185.9">D</text>
<text x="35" y="199.9">1</text>
<text x="85" y="199.9">2</text>
<text x="135" y="199.9">3</text>
<text x="185" y="199.9">4</text>
<text x="235" y="199.9">5</text>
<text x="285" y="199.9">6</text>
</g>
<g font-size="1.8" fill="#848400">
<text x="36" y="17.4">OpeCode[0..7]</text>
<text x="40.9" y="45.3">update</text>
<text x="15.2" y="53">load</text>
<text x="267" y="127.9">D[0..31]</text>
</g>
<g font-size="1.8" fill="#008484">
<text x="81.5" y="21.7">TC74HC161</text>
<text x="84.7" y="19.3">U37</text>
<text x="124.1" y="21.7">SN74HCT574</text>
<text x="127.9" y="19.3">U39</text>
<text x="230.7" y="22.4">LED_G</text>
<text x="253.2" y="22.5">R17547K</text>
<text x="80.3" y="27.6">P2</text>
<text x="80.3" y="25">P3</text>
<text x="90.1" y="27.6">Q1</text>
<text x="90.1" y="25">Q0</text>
<text x="124.2" y="25">D0</text>
<text x="124.2" y="27.6">D1</text>
<text x="132.5" y="27.6">Q1</text>
<text x="132.5" y="25">Q0</text>
<text x="230.7" y="27.5">LED_G</text>
<text x="230.7" y="24.9">LED_G</text>
<text x="253.2" y="27.6">R17747K</text>
<text x="253.2" y="25.1">R17647K</text>
<text x="71.2" y="32.1">+5V</text>
<text x="80.3" y="32.6">P0</text>
<text x="80.3" y="30.1">P1</text>
<text x="90.1" y="32.6">Q3</text>
<text x="90.1" y="30.1">Q2</text>
<text x="124.2" y="30.1">D2</text>
<text x="124.2" y="32.6">D3</text>
<text x="124.2" y="35.2">D4</text>
<text x="132.5" y="35.2">Q4</text>
<text x="132.5" y="32.6">Q3</text>
<text x="132.5" y="30.1">Q2</text>
<text x="230.7" y="30">LED_G</text>
<text x="230.7" y="35.1">LED_G</text>
<text x="243" y="30.6">D151</text>
<text x="253.2" y="30.1">R17847K</text>
<text x="253.2" y="35.2">R17947K</text>
<text x="65.5" y="38.3">GND</text>
<text x="80.3" y="40.3">PE</text>
<text x="80.3" y="37.7">SPE</text>
<text x="90.1" y="37.7">TC</text>
<text x="124.2" y="37.7">D5</text>
<text x="124.2" y="40.3">D6</text>
<text x="132.5" y="40.3">Q6</text>
<text x="132.5" y="37.7">Q5</text>
<text x="230.7" y="40.2">LED_G</text>
<text x="230.7" y="37.6">LED_G</text>
<text x="253.2" y="40.3">R18147K</text>
<text x="253.2" y="37.8">R18047K</text>
<text x="80.3" y="42.8">TE</text>
<text x="80.3" y="45.3">CP</text>
<text x="124.2" y="47.9">CP</text>
<text x="124.2" y="42.8">D7</text>
<text x="132.5" y="42.8">Q7</text>
<text x="230.7" y="42.7">LED_G</text>
<text x="230.7" y="47.8">LED_G</text>
<text x="253.2" y="42.8">R18247K</text>
<text x="253.2" y="47.9">R18347K</text>
<text x="30.5" y="53.7">+5V</text>
<text x="80.3" y="50.4">MR</text>
<text x="124.2" y="50.4">OE</text>
<text x="230.7" y="52.9">LED_G</text>
<text x="230.7" y="50.3">LED_G</text>
<text x="253.2" y="53">R18547K</text>
<text x="253.2" y="50.5">R18447K</text>
<text x="230.7" y="55.4">LED_G</text>
<text x="253.2" y="55.5">R18647K</text>
<text x="115" y="61.2">GND</text>
<text x="169" y="65.1">+5V</text>
<text x="254.7" y="63.7">GND</text>
<text x="81.3" y="67.7">+5V</text>
<text x="247.7" y="66.4">+5V</text>
<text x="52.7" y="81.8">SW1</text>
<text x="65.6" y="83.4">10K</text>
<text x="65.7" y="81">R129</text>
<text x="71.9" y="83.4">10K</text>
<text x="72" y="81">R148</text>
<text x="78.3" y="83.4">10K</text>
<text x="78.4" y="81">R149</text>
<text x="84.6" y="83.4">10K</text>
<text x="84.7" y="81">R150</text>
<text x="49.3" y="84.1">SW_DIP_x04</text>
<text x="42.6" y="105.7">GND</text>
<text x="101" y="164.1">GND</text>
<text x="68.6" y="175.6">+5V</text>
<text x="72.5" y="182.6">C28</text>
<text x="72.6" y="185">0.1uF</text>
<text x="82.6" y="182.6">C30</text>
<text x="82.7" y="185">0.1uF</text>
<text x="91.5" y="182.6">C32</text>
<text x="91.6" y="185">0.1uF</text>
<text x="100.4" y="182.6">C34</text>
<text x="100.5" y="185">0.1uF</text>
<text x="110.6" y="182.6">C35</text>
<text x="110.7" y="185">0.1uF</text>
<text x="68" y="193.3">GND</text>
</g>
<g font-size="1.8">
<text x="224.8" y="22.9">A0</text>
<text x="110.5" y="29.2">OpeCode5</text>
<text x="110.5" y="26.7">OpeCode6</text>
<text x="110.5" y="24.1">OpeCode7</text>
<text x="141" y="24.1">A11</text>
<text x="141" y="29.2">A9</text>
<text x="141" y="26.7">A10</text>
<text x="224.8" y="25.4">A1</text>
<text x="224.8" y="27.9">A2</text>
<text x="110.5" y="34.3">OpeCode3</text>
<text x="110.5" y="31.7">OpeCode4</text>
<text x="141" y="34.3">A7</text>
<text x="141" y="31.7">A8</text>
<text x="224.8" y="30.5">A3</text>
<text x="224.8" y="35.6">A4</text>
<text x="110.5" y="41.9">OpeCode0</text>
<text x="110.5" y="39.4">OpeCode1</text>
<text x="110.5" y="36.8">OpeCode2</text>
<text x="141" y="36.8">A6</text>
<text x="141" y="39.4">A5</text>
<text x="141" y="41.9">A4</text>
<text x="224.8" y="38.1">A5</text>
<text x="224.8" y="40.6">A6</text>
<text x="61" y="44.4">CountUpdate</text>
<text x="224.8" y="43.2">A7</text>
<text x="224.8" y="48.3">A8</text>
<text x="224.8" y="50.8">A9</text>
<text x="224.8" y="53.3">A10</text>
<text x="52.1" y="59.7">CounterReset</text>
<text x="224.8" y="55.9">A11</text>
<text x="94" y="72.4">A[0..15]</text>
<text x="85.1" y="87.6">A12</text>
<text x="85.1" y="90.2">A13</text>
<text x="85.1" y="92.7">A14</text>
<text x="85.1" y="95.2">A15</text>
<text x="106" y="94">D15</text>
<text x="168.9" y="94">A15</text>
<text x="184.7" y="94">D31</text>
<text x="246.4" y="94">A15</text>
<text x="106" y="101.6">D12</text>
<text x="106" y="99.1">D13</text>
<text x="106" y="96.5">D14</text>
<text x="168.9" y="96.5">A14</text>
<text x="168.9" y="99.1">A13</text>
<text x="168.9" y="101.6">A12</text>
<text x="184.7" y="101.6">D28</text>
<text x="184.7" y="99.1">D29</text>
<text x="184.7" y="96.5">D30</text>
<text x="246.4" y="96.5">A14</text>
<text x="246.4" y="99.1">A13</text>
<text x="246.4" y="101.6">A12</text>
<text x="106" y="106.7">D10</text>
<text x="106" y="104.1">D11</text>
<text x="168.9" y="104.1">A11</text>
<text x="168.9" y="106.7">A10</text>
<text x="184.7" y="106.7">D26</text>
<text x="184.7" y="104.1">D27</text>
<text x="246.4" y="104.1">A11</text>
<text x="246.4" y="106.7">A10</text>
<text x="107" y="111.8">D8</text>
<text x="107" y="109.2">D9</text>
<text x="168.9" y="109.2">A9</text>
<text x="184.7" y="111.8">D24</text>
<text x="184.7" y="109.2">D25</text>
<text x="246.4" y="109.2">A9</text>
<text x="107" y="119.4">D7</text>
<text x="168.9" y="116.8">A8</text>
<text x="168.9" y="119.4">A7</text>
<text x="184.7" y="119.4">D23</text>
<text x="246.4" y="116.8">A8</text>
<text x="246.4" y="119.4">A7</text>
<text x="107" y="124.5">D5</text>
<text x="107" y="121.9">D6</text>
<text x="168.9" y="121.9">A6</text>
<text x="168.9" y="124.5">A5</text>
<text x="184.7" y="124.5">D21</text>
<text x="184.7" y="121.9">D22</text>
<text x="246.4" y="121.9">A6</text>
<text x="246.4" y="124.5">A5</text>
<text x="107" y="129.5">D3</text>
<text x="107" y="127">D4</text>
<text x="168.9" y="127">A4</text>
<text x="168.9" y="129.5">A3</text>
<text x="184.7" y="129.5">D19</text>
<text x="184.7" y="127">D20</text>
<text x="246.4" y="127">A4</text>
<text x="246.4" y="129.5">A3</text>
<text x="107" y="137.2">D0</text>
<text x="107" y="134.6">D1</text>
<text x="107" y="132.1">D2</text>
<text x="168.9" y="137.2">A0</text>
<text x="168.9" y="132.1">A2</text>
<text x="168.9" y="134.6">A1</text>
<text x="184.7" y="137.2">D16</text>
<text x="184.7" y="134.6">D17</text>
<text x="184.7" y="132.1">D18</text>
<text x="246.4" y="137.2">A0</text>
<text x="246.4" y="132.1">A2</text>
<text x="246.4" y="134.6">A1</text>
</g>
</svg>
